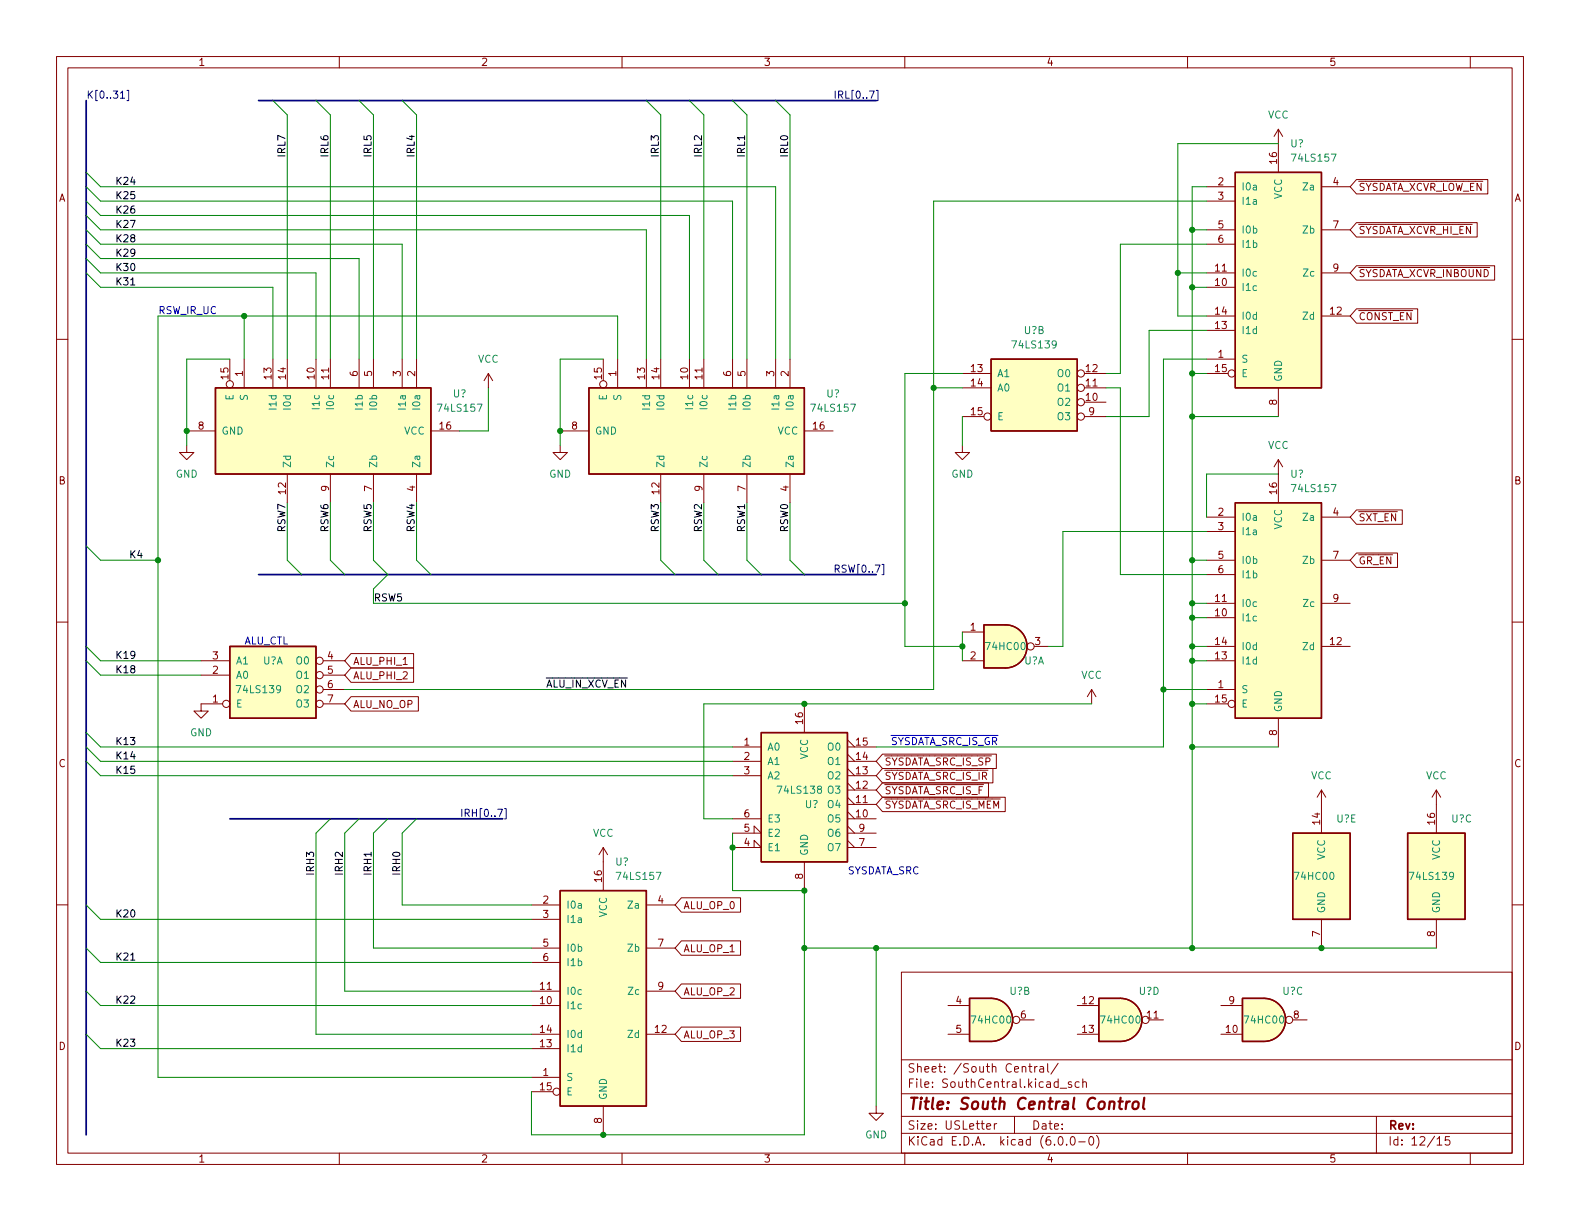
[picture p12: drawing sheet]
<svg xmlns="http://www.w3.org/2000/svg" width="279mm" height="216mm" viewBox="0 0 279 216" stroke-linecap="round" stroke-linejoin="round" font-family="sans-serif">
<g fill="none" stroke="#840000" stroke-width=".18">
<path d="M10 10h259.4v195.9h-259.4zM12 12h255.4v191.9h-255.4zM60 10v2M110 10v2M160 10v2M210 10v2M260 10v2M213.4 33h5M213.4 35.6h5M226.1 22.9v7.6M226.1 22.9l-.8 1.2M226.1 22.9l.7 1.2"/>
<path d="M233.7 33h5.1M239.9 39.4h21.3v2.5h-21.3l-1.1-1.3zM239.9 31.7h23.2v2.6h-23.2l-1.1-1.3zM10 60h2M213.4 50.8h5M213.4 48.3h5M213.4 55.9h5M213.4 58.4h5M213.4 40.6h5M213.4 43.2h5M233.7 48.3h5.1M233.7 55.9h5.1"/>
<path d="M233.7 40.6h5.1M239.9 54.6h10.8v2.6h-10.8l-1.1-1.3zM239.9 47h24.4v2.5h-24.4l-1.1-1.2zM267.4 60h2M33 78.7v1.3h1.3l-1.3 1.3-1.3-1.3h1.3M33 76.2h5.1M40.6 63.5v3.8M43.2 63.5v5.1M48.3 63.5v5.1M50.8 63.5v5.1M55.9 63.5v5.1M58.4 63.5v5.1"/>
<path d="M63.5 63.5v5.1M66 63.5v5.1M71.1 63.5v5.1M73.7 63.5v5.1M76.2 76.2h5.1M86.4 66l-.8 1.3M86.4 66v2.6M86.4 66l.7 1.3M99.1 78.7v1.3h1.2l-1.2 1.3-1.3-1.3h1.3M99.1 76.2h5M106.7 63.5v3.8M109.2 63.5v5.1"/>
<path d="M114.3 63.5v5.1M116.8 63.5v5.1M121.9 63.5v5.1M124.5 63.5v5.1M129.5 63.5v5.1M132.1 63.5v5.1M137.2 63.5v5.1M139.7 63.5v5.1M142.2 76.2h5.1M170.2 78.7v1.3h1.2l-1.2 1.3-1.3-1.3h1.3M170.2 66h5.1M170.2 68.6h5.1"/>
<path d="M170.2 73.7h3.8M191.8 66h3.8M191.8 71.1h3.8M191.8 68.6h3.8M191.8 73.7h3.8M213.4 63.5h5M213.4 66h3.8M226.1 68.6v5.1M50.8 83.8v5.1M58.4 83.8v5.1M66 83.8v5.1M73.7 83.8v5.1"/>
<path d="M116.8 83.8v5.1M124.5 83.8v5.1M132.1 83.8v5.1M139.7 83.8v5.1M213.4 91.4h5M213.4 94h5M213.4 99.1h5M226.1 81.3l-.8 1.3M226.1 81.3v7.6M226.1 81.3l.7 1.3M233.7 91.4h5.1M233.7 99.1h5.1"/>
<path d="M239.9 97.8h7.2v2.5h-7.2l-1.1-1.2zM239.9 90.2h8.1v2.5h-8.1l-1.1-1.3zM10 110h2M35.6 116.8h5M35.6 119.4h5M57.1 116.8h3.9M57.1 119.4h3.9M62.1 118.1h11v2.6h-11l-1.1-1.3zM62.1 115.6h11v2.5h-11l-1.1-1.3zM71.3 117.5h.7M170.2 111.8h3.8M170.2 116.8h3.8"/>
<path d="M182.9 114.3h2.5M213.4 116.8h5M213.4 114.3h5M213.4 109.2h5M213.4 106.7h5M213.4 101.6h5M233.7 114.3h5.1M233.7 106.7h5.1M267.4 110h2M39.4 124.5h-3.8v1.2h1.2l-1.2 1.3-1.3-1.3h1.3M57.1 124.5h3.9M57.1 121.9h3.9"/>
<path d="M62.1 123.2h11.9v2.5h-11.9l-1.1-1.2zM129.5 132.1h5.1M129.5 137.2h5.1M129.5 134.6h5.1M142.2 124.5v5M149.9 132.1h5M149.9 139.7h5M149.9 138.4l1.2 1.3M149.9 137.2h5M149.9 135.9l1.2 1.3M149.9 134.6h5M149.9 133.4l1.2 1.2"/>
<path d="M149.9 130.8l1.2 1.3M156.1 135.9h19.5v2.5h-19.5l-1.2-1.2zM156.1 133.3h20.1v2.6h-20.1l-1.2-1.3zM156.1 138.4h18.7v2.6h-18.7l-1.2-1.3zM193 121.9l-.7 1.3M193 121.9v2.6M193 121.9l.8 1.3M213.4 124.5h3.8M213.4 121.9h5M226.1 127v5.1M233.7 139.7v7.6M233.7 139.7l-.8 1.3"/>
<path d="M233.7 139.7l.7 1.3M254 139.7v7.6M254 139.7l-.8 1.3M254 139.7l.8 1.3M10 160h2M106.7 149.9v7.6M106.7 149.9l-.8 1.2M106.7 149.9l.7 1.2M120.5 158.7h10.5v2.6h-10.5l-1.1-1.3zM129.5 149.9h5.1l-1.3-1.3v1.3M129.5 147.3h5.1l-1.3-1.2v1.2M129.5 144.8h5.1"/>
<path d="M142.2 152.4v5.1M149.9 144.8h5M149.9 143.5l1.2 1.3M149.9 142.2h5M149.9 141l1.2 1.2M149.9 149.9h5M149.9 147.3h5M149.9 148.6l1.2 1.3M149.9 146.1l1.2 1.2M156.1 141h21.7v2.5h-21.7l-1.2-1.3zM267.4 160h2M94 177.8h5.1"/>
<path d="M94 175.3h5.1M94 160h5.1M94 162.6h5.1M94 167.6h5.1M94 170.2h5.1M114.3 175.3h5.1M114.3 160h5.1M114.3 167.6h5.1M120.5 174h10.5v2.5h-10.5l-1.1-1.2zM120.5 166.4h10.5v2.5h-10.5l-1.1-1.3zM159.4 171.9h108v32h-108zM167.6 177.8h3.8"/>
<path d="M190.5 177.8h3.8M215.9 177.8h3.8M233.7 162.6v5M254 162.6v5M94 190.5h5.1M94 182.9h5.1M94 185.4h5.1M94 193h3.8M106.7 195.6v5.1M114.3 182.9h5.1M120.5 181.6h10.5v2.6h-10.5l-1.1-1.3zM154.9 195.6v1.3h1.3l-1.3 1.2-1.2-1.2h1.2"/>
<path d="M159.4 197.4h108M159.4 193.4h108M159.4 187.4h108M167.6 182.9h3.8M174.5 199.2l.7-.2-.1-.3h-.4l-.2 .2v.7h.6M175.8 198.7v1M176.3 198.7h-.3l-.2 .3M179.4 197.4v3M180.3 180.3h2.6M181.9 188.6h.6M182.1 188.1v1.3l.4 .2M183 188.6v1"/>
<path d="M183.4 188.6l-.3 .1-.1 .2M183.9 188.7h.6v.9M184.5 188.9l-.5 .1a.29 .29 0 0 0-.2 .3 .29 .29 0 0 0 .2 .3l.5-.1M185.3 188.1v1.3l.2 .2M187.1 188l-1.3 1.9M187.5 192.4h1.1M189.5 191.4l-.4-.1-.2 .2 .1 .2 .5 .2v.3h-.6M190.5 182.9h3.8M190.8 191.4l-.4-.1-.3 .3v.4l.2 .2h.5M191.5 191.4l.2-.1 .3 .1 .1 .9M191.5 190.8v1.5M203.2 180.3h2.5"/>
<path d="M215.9 182.9h3.8M228.6 180.3h2.5M243.4 197.4v6.5M60 203.9v2M110 203.9v2M159.4 200.4h108M160 203.9v2M187.3 201h.2a.81 .81 0 0 1 .6 .6 .81 .81 0 0 1-.3 .8l-.2 .1a.81 .81 0 0 1-.6-.6 .81 .81 0 0 1 .3-.9zM188.6 202.3v.2M189.5 201h.1a.81 .81 0 0 1 .6 .6 .81 .81 0 0 1-.3 .8l-.1 .1a.81 .81 0 0 1-.6-.6 .81 .81 0 0 1 .3-.9zM190.8 201.9h1.1M192.8 201h.1a.81 .81 0 0 1 .6 .6 .81 .81 0 0 1-.3 .8l-.2 .1a.81 .81 0 0 1-.5-.6 .81 .81 0 0 1 .3-.9z"/>
<path d="M193.9 200.8a1.72 1.72 0 0 1 0 2.2M210 203.9v2M254.1 201.4l.4-.4v1.5M254.1 202.5h.9M256.3 201h-.7l-.1 .7 .3-.2 .5 .1 .1 .2-.1 .5-.2 .2-.6-.2M260 203.9v2"/>
<circle cx="40.6" cy="67.9" r=".63"/>
<circle cx="106.7" cy="67.9" r=".63"/>
<circle cx="174.6" cy="73.7" r=".63"/>
<circle cx="191.1" cy="66" r=".63"/>
<circle cx="191.1" cy="68.6" r=".63"/>
<circle cx="191.1" cy="71.1" r=".63"/>
<circle cx="191.1" cy="73.7" r=".63"/>
<circle cx="217.8" cy="66" r=".63"/>
<circle cx="56.5" cy="116.8" r=".63"/>
<circle cx="56.5" cy="119.4" r=".63"/>
<circle cx="182.2" cy="114.3" r=".63"/>
<circle cx="40" cy="124.5" r=".63"/>
<circle cx="56.5" cy="121.9" r=".63"/>
<circle cx="56.5" cy="124.5" r=".63"/>
<circle cx="217.8" cy="124.5" r=".63"/>
<circle cx="98.4" cy="193" r=".63"/>
<circle cx="179.7" cy="180.3" r=".63"/>
<circle cx="202.6" cy="180.3" r=".63"/>
<circle cx="228" cy="180.3" r=".63"/>
</g>
<path d="M197.8 194.8h.8M198.2 194.1l-.3 1.7 .1 .2 .4 .1M199.2 194.8l-.1 1.3M199.8 194.8l-.4 .1-.2 .3M200.4 195a.52 .52 0 0 1 .6-.2 .52 .52 0 0 1 .4 .4l-.1 .5a.55 .55 0 0 1-.5 .4 .55 .55 0 0 1-.6-.4zM202.4 194.1l-.3 1.7 .3 .3" fill="none" stroke="#840000" stroke-width=".4"/>
<g fill="#ffffc2" stroke="#ffffc2" stroke-width=".18">
<path d="M99.1 157.5h15.2v38.1h-15.2z"/>
<path d="M248.9 147.3h10.2v15.3h-10.2z"/>
<path d="M228.6 147.3h10.2v15.3h-10.2z"/>
<path d="M223.5 176.5a3.8 3.8 0 0 1 3.8 3.8 3.8 3.8 0 0 1-3.8 3.9z"/>
<path d="M219.7 176.5h3.8v7.7h-3.8z"/>
<path d="M104.1 68.6h38.1v15.2h-38.1z"/>
<path d="M218.4 30.5h15.3v38.1h-15.3z"/>
<path d="M175.3 63.5h15.2v12.7h-15.2z"/>
<path d="M177.8 110.5a3.8 3.8 0 0 1 3.8 3.8 3.8 3.8 0 0 1-3.8 3.8z"/>
<path d="M174 110.5h3.8v7.6h-3.8z"/>
<path d="M134.6 129.5h15.3v22.9h-15.3z"/>
<path d="M38.1 68.6h38.1v15.2h-38.1z"/>
<path d="M40.6 114.3h15.3v12.7h-15.3z"/>
<path d="M218.4 88.9h15.3v38.1h-15.3z"/>
<path d="M175.3 176.5a3.8 3.8 0 0 1 3.8 3.8 3.8 3.8 0 0 1-3.8 3.9z"/>
<path d="M171.4 176.5h3.9v7.7h-3.9z"/>
<path d="M198.1 176.5a3.8 3.8 0 0 1 3.8 3.8 3.8 3.8 0 0 1-3.8 3.9z"/>
<path d="M194.3 176.5h3.8v7.7h-3.8z"/>
</g>
<g fill="none" stroke="#840000" stroke-width=".25">
<path d="M218.4 30.5h15.3v38.1h-15.3zM38.1 68.6h38.1v15.2h-38.1zM104.1 68.6h38.1v15.2h-38.1zM175.3 63.5h15.2v12.7h-15.2zM218.4 88.9h15.3v38.1h-15.3zM40.6 114.3h15.3v12.7h-15.3zM174 110.5h3.8a3.8 3.8 0 0 1 3.8 3.8 3.8 3.8 0 0 1-3.8 3.8h-3.8zM134.6 129.5h15.3v22.9h-15.3zM99.1 157.5h15.2v38.1h-15.2zM228.6 147.3h10.2v15.3h-10.2zM248.9 147.3h10.2v15.3h-10.2zM175.3 176.5h-3.9v7.7h3.9"/>
<path d="M175.3 176.5a3.8 3.8 0 0 1 3.8 3.8 3.8 3.8 0 0 1-3.8 3.9M198.1 176.5h-3.8v7.7h3.8M198.1 176.5a3.8 3.8 0 0 1 3.8 3.8 3.8 3.8 0 0 1-3.8 3.9M219.7 176.5h3.8a3.8 3.8 0 0 1 3.8 3.8 3.8 3.8 0 0 1-3.8 3.9h-3.8z"/>
</g>
<path d="M21.3 17.4h.7M22.5 16h.3v1.8h-.3M153.7 16.1h.9l-.6 1.3M155 16h.3v1.8h-.3M156 99.8h.3v1.8h-.3M88 143.1h.9l-.6 1.3M89.2 143h.3v1.8h-.3" fill="none" stroke="#000084" stroke-width=".18"/>
<path d="M23.1 50.4h.7M23.1 169.8h.7" fill="none" stroke="#000" stroke-width=".18"/>
<path d="M15.2 17.8v182.9M45.7 17.8h109.2M45.7 101.6h109.2M40.6 144.8h48.3" fill="none" stroke="#000084" stroke-width=".3"/>
<g fill="none" stroke="#008400" stroke-width=".18">
<path d="M48.3 17.8l2.5 2.5v43.2M55.9 17.8l2.5 2.5v43.2M63.5 17.8l2.5 2.5v43.2M71.1 17.8l2.6 2.5v43.2M114.3 17.8l2.5 2.5v43.2M121.9 17.8l2.6 2.5v43.2M129.5 17.8l2.6 2.5v43.2M137.2 17.8l2.5 2.5v43.2M15.2 33l2.6 2.6h111.7v27.9M15.2 30.5l2.6 2.5h119.4v30.5M15.2 38.1l2.6 2.5h96.5v22.9M15.2 35.6l2.6 2.5h104.1v25.4"/>
<path d="M213.4 33h-2.6v134.6M213.4 35.6h-48.3v86.3h-104.1M226.1 25.4h-17.8v30.5h5.1M15.2 45.7l2.6 2.6h38.1v15.2M15.2 40.6l2.6 2.6h53.3v20.3M15.2 48.3l2.6 2.5h30.5v12.7M15.2 43.2l2.6 2.5h45.7v17.8M43.2 55.9v7.6M208.3 48.3h5.1M210.8 50.8h2.6M210.8 40.6h2.6M213.4 43.2h-15.3v22.8h-2.5"/>
<path d="M213.4 58.4h-10.2v15.3h-7.6M40.6 63.5h-7.6v15.2M86.4 68.6v7.6h-5.1M106.7 63.5h-7.6v15.2M109.2 63.5v-7.6h-81.3v134.6h66.1M165.1 68.6h5.1M170.2 73.7v5M170.2 66h-10.2v48.3h10.2M195.6 68.6h2.5v33h15.3M210.8 66h2.6M210.8 73.7h15.3M213.4 63.5h-7.7v68.6h-50.8"/>
<path d="M15.2 96.5l2.6 2.6h10.1M50.8 88.9v10.2l2.5 2.5M58.4 88.9v10.2l2.6 2.5M66 88.9v10.2l2.6 2.5-2.6 2.5v2.6h94M73.7 88.9v10.2l2.5 2.5M116.8 88.9v10.2l2.6 2.5M124.5 88.9v10.2l2.5 2.5M132.1 88.9v10.2l2.5 2.5M139.7 88.9v10.2l2.5 2.5M210.8 99.1h2.6M213.4 94h-25.4v20.3h-2.6M226.1 83.8h-12.7v7.6"/>
<path d="M15.2 116.8l2.6 2.6h17.8M15.2 114.3l2.6 2.5h17.8M170.2 111.8v5M210.8 116.8h2.6M210.8 109.2h2.6M210.8 106.7h2.6M210.8 114.3h2.6M15.2 129.5l2.6 2.6h111.7M15.2 134.6l2.6 2.6h111.7M15.2 132.1l2.6 2.5h111.7M193 124.5h-68.5v20.3h5M205.7 121.9h7.7"/>
<path d="M210.8 132.1h15.3M210.8 124.5h2.6M58.4 144.8l-2.5 2.5v35.6h38.1M63.5 144.8l-2.5 2.5v28h33M68.6 144.8l-2.6 2.5v20.3h28M73.7 144.8l-2.6 2.5v12.7h22.9M129.5 147.3v10.2h12.7v43.2h-48.2v-7.7M15.2 175.3l2.6 2.5h76.2M15.2 167.6l2.6 2.6h76.2M15.2 160l2.6 2.6h76.2M142.2 167.6h111.8M154.9 167.6v28"/>
<path d="M15.2 182.9l2.6 2.5h76.2"/>
</g>
<g fill="#008400" stroke="#008400" stroke-width=".18">
<circle cx="106.7" cy="200.7" r=".46"/>
<circle cx="142.2" cy="167.6" r=".46"/>
<circle cx="160" cy="106.7" r=".46"/>
<circle cx="142.2" cy="124.5" r=".46"/>
<circle cx="154.9" cy="167.6" r=".46"/>
<circle cx="142.2" cy="157.5" r=".46"/>
<circle cx="170.2" cy="114.3" r=".46"/>
<circle cx="210.8" cy="106.7" r=".46"/>
<circle cx="210.8" cy="167.6" r=".46"/>
<circle cx="165.1" cy="68.6" r=".46"/>
<circle cx="99.1" cy="76.2" r=".46"/>
<circle cx="210.8" cy="109.2" r=".46"/>
<circle cx="210.8" cy="114.3" r=".46"/>
<circle cx="210.8" cy="116.8" r=".46"/>
<circle cx="210.8" cy="99.1" r=".46"/>
<circle cx="210.8" cy="73.7" r=".46"/>
<circle cx="210.8" cy="132.1" r=".46"/>
<circle cx="210.8" cy="124.5" r=".46"/>
<circle cx="210.8" cy="66" r=".46"/>
<circle cx="233.7" cy="167.6" r=".46"/>
<circle cx="205.7" cy="121.9" r=".46"/>
<circle cx="210.8" cy="40.6" r=".46"/>
<circle cx="210.8" cy="50.8" r=".46"/>
<circle cx="208.3" cy="48.3" r=".46"/>
<circle cx="27.9" cy="99.1" r=".46"/>
<circle cx="33" cy="76.2" r=".46"/>
<circle cx="43.2" cy="55.9" r=".46"/>
<circle cx="129.5" cy="149.9" r=".46"/>
</g>
<text font-size="2.8" fill="#840000" x="160.4" y="196.2">Title: South Central Control</text>
<g font-size="2.1" fill="#840000">
<text x="160.4" y="189.7">Sheet: /South Central/</text>
<text x="160.4" y="192.4">File: SouthCentral.kicad_sch</text>
<text x="160.4" y="202.5">KiCad E.D.A. kicad (6.0.0-0)</text>
<text x="160.4" y="199.7">Size: USLetter</text>
<text x="182.4" y="199.7">Date:</text>
<text x="245.4" y="199.7">Rev:</text>
<text x="245.4" y="202.5">Id: 12/15</text>
</g>
<g font-size="1.8" fill="#840000">
<text x="35" y="11.6">1</text>
<text x="85" y="11.6">2</text>
<text x="135" y="11.6">3</text>
<text x="185" y="11.6">4</text>
<text x="235" y="11.6">5</text>
<text x="225.8" y="28.9" transform="rotate(-90 225.8 28.9)">16</text>
<text x="10.3" y="35.6">A</text>
<text x="215.4" y="32.8">2</text>
<text x="215.4" y="35.3">3</text>
<text x="235.7" y="32.8">4</text>
<text x="240.2" y="33.7">~{SYSDATA_XCVR_LOW_EN}</text>
<text x="267.7" y="35.6">A</text>
<text x="215.4" y="40.4">5</text>
<text x="235.7" y="40.4">7</text>
<text x="240.2" y="41.4">~{SYSDATA_XCVR_HI_EN}</text>
<text x="215.4" y="42.9">6</text>
<text x="214.9" y="50.5">10</text>
<text x="214.9" y="48">11</text>
<text x="235.7" y="48">9</text>
<text x="240.2" y="49">~{SYSDATA_XCVR_INBOUND}</text>
<text x="214.9" y="58.2">13</text>
<text x="214.9" y="55.6">14</text>
<text x="235.2" y="55.6">12</text>
<text x="240.2" y="56.6">~{CONST_EN}</text>
<text x="171.7" y="65.8">13</text>
<text x="192.1" y="65.8">12</text>
<text x="214.9" y="65.8">15</text>
<text x="215.4" y="63.2">1</text>
<text x="40.4" y="67" transform="rotate(-90 40.4 67)">15</text>
<text x="42.9" y="66.5" transform="rotate(-90 42.9 66.5)">1</text>
<text x="48" y="67" transform="rotate(-90 48 67)">13</text>
<text x="50.5" y="67" transform="rotate(-90 50.5 67)">14</text>
<text x="55.6" y="67" transform="rotate(-90 55.6 67)">10</text>
<text x="58.2" y="67" transform="rotate(-90 58.2 67)">11</text>
<text x="63.2" y="66.5" transform="rotate(-90 63.2 66.5)">6</text>
<text x="65.8" y="66.5" transform="rotate(-90 65.8 66.5)">5</text>
<text x="70.9" y="66.5" transform="rotate(-90 70.9 66.5)">3</text>
<text x="73.4" y="66.5" transform="rotate(-90 73.4 66.5)">2</text>
<text x="106.4" y="67" transform="rotate(-90 106.4 67)">15</text>
<text x="109" y="66.5" transform="rotate(-90 109 66.5)">1</text>
<text x="114" y="67" transform="rotate(-90 114 67)">13</text>
<text x="116.6" y="67" transform="rotate(-90 116.6 67)">14</text>
<text x="121.7" y="67" transform="rotate(-90 121.7 67)">10</text>
<text x="124.2" y="67" transform="rotate(-90 124.2 67)">11</text>
<text x="129.3" y="66.5" transform="rotate(-90 129.3 66.5)">6</text>
<text x="131.8" y="66.5" transform="rotate(-90 131.8 66.5)">5</text>
<text x="136.9" y="66.5" transform="rotate(-90 136.9 66.5)">3</text>
<text x="139.4" y="66.5" transform="rotate(-90 139.4 66.5)">2</text>
<text x="171.7" y="68.3">14</text>
<text x="192.1" y="70.9">10</text>
<text x="192.1" y="68.3">11</text>
<text x="225.8" y="71.6" transform="rotate(-90 225.8 71.6)">8</text>
<text x="35.1" y="75.9">8</text>
<text x="77.8" y="75.9">16</text>
<text x="101.1" y="75.9">8</text>
<text x="143.8" y="75.9">16</text>
<text x="171.7" y="73.4">15</text>
<text x="192.5" y="73.4">9</text>
<text x="10.3" y="85.7">B</text>
<text x="50.5" y="87.3" transform="rotate(-90 50.5 87.3)">12</text>
<text x="58.2" y="86.9" transform="rotate(-90 58.2 86.9)">9</text>
<text x="65.8" y="86.9" transform="rotate(-90 65.8 86.9)">7</text>
<text x="73.4" y="86.9" transform="rotate(-90 73.4 86.9)">4</text>
<text x="116.6" y="87.3" transform="rotate(-90 116.6 87.3)">12</text>
<text x="124.2" y="86.9" transform="rotate(-90 124.2 86.9)">9</text>
<text x="131.8" y="86.9" transform="rotate(-90 131.8 86.9)">7</text>
<text x="139.4" y="86.9" transform="rotate(-90 139.4 86.9)">4</text>
<text x="225.8" y="87.3" transform="rotate(-90 225.8 87.3)">16</text>
<text x="267.7" y="85.7">B</text>
<text x="215.4" y="91.2">2</text>
<text x="215.4" y="93.7">3</text>
<text x="235.7" y="91.2">4</text>
<text x="240.2" y="92.2">~{SXT_EN}</text>
<text x="215.4" y="98.8">5</text>
<text x="215.4" y="101.3">6</text>
<text x="235.7" y="98.8">7</text>
<text x="240.2" y="99.8">~{GR_EN}</text>
<text x="214.9" y="106.4">11</text>
<text x="235.7" y="106.4">9</text>
<text x="171.6" y="111.5">1</text>
<text x="214.9" y="109">10</text>
<text x="37.6" y="119.1">2</text>
<text x="37.6" y="116.6">3</text>
<text x="57.9" y="116.6">4</text>
<text x="57.9" y="119.1">5</text>
<text x="62.4" y="117.6">ALU_PHI_1</text>
<text x="171.6" y="116.6">2</text>
<text x="183" y="114">3</text>
<text x="214.9" y="116.6">13</text>
<text x="214.9" y="114">14</text>
<text x="235.2" y="114">12</text>
<text x="37.6" y="124.2">1</text>
<text x="57.9" y="121.7">6</text>
<text x="57.9" y="124.2">7</text>
<text x="62.4" y="120.1">ALU_PHI_2</text>
<text x="62.4" y="125.2">ALU_NO_OP</text>
<text x="214.9" y="124.2">15</text>
<text x="215.4" y="121.7">1</text>
<text x="131.6" y="131.8">1</text>
<text x="142" y="128" transform="rotate(-90 142 128)">16</text>
<text x="151.4" y="131.8">15</text>
<text x="225.8" y="130" transform="rotate(-90 225.8 130)">8</text>
<text x="10.3" y="135.6">C</text>
<text x="131.6" y="134.4">2</text>
<text x="131.6" y="136.9">3</text>
<text x="151.4" y="136.9">13</text>
<text x="151.4" y="134.4">14</text>
<text x="156.4" y="137.9">~{SYSDATA_SRC_IS_IR}</text>
<text x="156.4" y="135.3">~{SYSDATA_SRC_IS_SP}</text>
<text x="267.7" y="135.6">C</text>
<text x="151.4" y="142">11</text>
<text x="151.4" y="139.4">12</text>
<text x="156.4" y="143">~{SYSDATA_SRC_IS_MEM}</text>
<text x="156.4" y="140.4">~{SYSDATA_SRC_IS_F}</text>
<text x="131.6" y="149.6">4</text>
<text x="131.6" y="147.1">5</text>
<text x="131.6" y="144.5">6</text>
<text x="151.4" y="144.5">10</text>
<text x="151.9" y="149.6">7</text>
<text x="151.9" y="147.1">9</text>
<text x="233.4" y="145.8" transform="rotate(-90 233.4 145.8)">14</text>
<text x="253.7" y="145.8" transform="rotate(-90 253.7 145.8)">16</text>
<text x="106.4" y="155.9" transform="rotate(-90 106.4 155.9)">16</text>
<text x="142" y="155.4" transform="rotate(-90 142 155.4)">8</text>
<text x="96" y="159.8">2</text>
<text x="116.3" y="159.8">4</text>
<text x="120.8" y="160.7">ALU_OP_0</text>
<text x="96" y="162.3">3</text>
<text x="96" y="167.4">5</text>
<text x="116.3" y="167.4">7</text>
<text x="233.4" y="165.6" transform="rotate(-90 233.4 165.6)">7</text>
<text x="253.7" y="165.6" transform="rotate(-90 253.7 165.6)">8</text>
<text x="96" y="169.9">6</text>
<text x="120.8" y="168.4">ALU_OP_1</text>
<text x="95.5" y="177.5">10</text>
<text x="95.5" y="175">11</text>
<text x="116.3" y="175">9</text>
<text x="120.8" y="176">ALU_OP_2</text>
<text x="169.1" y="177.5">4</text>
<text x="191.4" y="177.5">12</text>
<text x="217.3" y="177.5">9</text>
<text x="10.3" y="185.7">D</text>
<text x="95.5" y="185.2">13</text>
<text x="95.5" y="182.6">14</text>
<text x="115.9" y="182.6">12</text>
<text x="120.8" y="183.6">ALU_OP_3</text>
<text x="169.1" y="182.6">5</text>
<text x="180.5" y="180.1">6</text>
<text x="191.4" y="182.6">13</text>
<text x="202.9" y="180.1">11</text>
<text x="216.8" y="182.6">10</text>
<text x="228.7" y="180.1">8</text>
<text x="267.7" y="185.7">D</text>
<text x="96" y="190.2">1</text>
<text x="95.5" y="192.8">15</text>
<text x="106.4" y="198.6" transform="rotate(-90 106.4 198.6)">8</text>
<text x="35" y="205.6">1</text>
<text x="85" y="205.6">2</text>
<text x="135" y="205.6">3</text>
<text x="185" y="205.6">4</text>
<text x="235" y="205.6">5</text>
</g>
<g font-size="1.8" fill="#000084">
<text x="15.2" y="17.4">K[0..31]</text>
<text x="147.3" y="17.4">IRL[0..7]</text>
<text x="147.3" y="101.3">RSW[0..7]</text>
<text x="81.3" y="144.4">IRH[0..7]</text>
</g>
<g font-size="1.8" fill="#008484">
<text x="224.2" y="21">VCC</text>
<text x="228.2" y="26">U?</text>
<text x="228.7" y="28.6">74LS157</text>
<text x="219.5" y="33.7">I0a</text>
<text x="226.7" y="35.2" transform="rotate(-90 226.7 35.2)">VCC</text>
<text x="230.6" y="33.7">Za</text>
<text x="219.5" y="36.2">I1a</text>
<text x="219.5" y="41.3">I0b</text>
<text x="230.5" y="41.3">Zb</text>
<text x="219.5" y="43.8">I1b</text>
<text x="219.5" y="51.4">I1c</text>
<text x="219.5" y="48.9">I0c</text>
<text x="230.6" y="48.9">Zc</text>
<text x="181.1" y="59.1">U?B</text>
<text x="219.5" y="59.1">I1d</text>
<text x="219.5" y="56.5">I0d</text>
<text x="230.5" y="56.5">Zd</text>
<text x="84.5" y="64.1">VCC</text>
<text x="179.3" y="61.6">74LS139</text>
<text x="219.5" y="64.1">S</text>
<text x="41.3" y="70.8" transform="rotate(-90 41.3 70.8)">E</text>
<text x="43.8" y="70.8" transform="rotate(-90 43.8 70.8)">S</text>
<text x="80.1" y="70.3">U?</text>
<text x="107.3" y="70.8" transform="rotate(-90 107.3 70.8)">E</text>
<text x="109.9" y="70.8" transform="rotate(-90 109.9 70.8)">S</text>
<text x="146.1" y="70.3">U?</text>
<text x="176.3" y="66.7">A1</text>
<text x="176.3" y="69.2">A0</text>
<text x="187.1" y="71.8">O2</text>
<text x="187.1" y="69.2">O1</text>
<text x="187.1" y="66.7">O0</text>
<text x="219.5" y="66.7">E</text>
<text x="226.7" y="67.6" transform="rotate(-90 226.7 67.6)">GND</text>
<text x="39.1" y="76.8">GND</text>
<text x="48.9" y="72.2" transform="rotate(-90 48.9 72.2)">I1d</text>
<text x="51.4" y="72.2" transform="rotate(-90 51.4 72.2)">I0d</text>
<text x="56.5" y="72.1" transform="rotate(-90 56.5 72.1)">I1c</text>
<text x="59.1" y="72.1" transform="rotate(-90 59.1 72.1)">I0c</text>
<text x="64.1" y="72.2" transform="rotate(-90 64.1 72.2)">I1b</text>
<text x="66.7" y="72.2" transform="rotate(-90 66.7 72.2)">I0b</text>
<text x="71.5" y="76.8">VCC</text>
<text x="71.8" y="72.1" transform="rotate(-90 71.8 72.1)">I1a</text>
<text x="74.3" y="72.1" transform="rotate(-90 74.3 72.1)">I0a</text>
<text x="77.7" y="72.8">74LS157</text>
<text x="105.2" y="76.8">GND</text>
<text x="114.9" y="72.2" transform="rotate(-90 114.9 72.2)">I1d</text>
<text x="117.5" y="72.2" transform="rotate(-90 117.5 72.2)">I0d</text>
<text x="122.6" y="72.1" transform="rotate(-90 122.6 72.1)">I1c</text>
<text x="125.1" y="72.1" transform="rotate(-90 125.1 72.1)">I0c</text>
<text x="130.2" y="72.2" transform="rotate(-90 130.2 72.2)">I1b</text>
<text x="132.7" y="72.2" transform="rotate(-90 132.7 72.2)">I0b</text>
<text x="137.5" y="76.8">VCC</text>
<text x="137.8" y="72.1" transform="rotate(-90 137.8 72.1)">I1a</text>
<text x="140.3" y="72.1" transform="rotate(-90 140.3 72.1)">I0a</text>
<text x="143.7" y="72.8">74LS157</text>
<text x="176.3" y="74.3">E</text>
<text x="187.1" y="74.3">O3</text>
<text x="51.4" y="82.8" transform="rotate(-90 51.4 82.8)">Zd</text>
<text x="59.1" y="82.8" transform="rotate(-90 59.1 82.8)">Zc</text>
<text x="66.7" y="82.8" transform="rotate(-90 66.7 82.8)">Zb</text>
<text x="74.3" y="82.8" transform="rotate(-90 74.3 82.8)">Za</text>
<text x="117.5" y="82.8" transform="rotate(-90 117.5 82.8)">Zd</text>
<text x="125.1" y="82.8" transform="rotate(-90 125.1 82.8)">Zc</text>
<text x="132.7" y="82.8" transform="rotate(-90 132.7 82.8)">Zb</text>
<text x="140.3" y="82.8" transform="rotate(-90 140.3 82.8)">Za</text>
<text x="224.2" y="79.4">VCC</text>
<text x="31.1" y="84.5">GND</text>
<text x="97.1" y="84.5">GND</text>
<text x="168.2" y="84.5">GND</text>
<text x="228.2" y="84.5">U?</text>
<text x="228.7" y="87">74LS157</text>
<text x="219.5" y="92.1">I0a</text>
<text x="219.5" y="94.6">I1a</text>
<text x="226.7" y="93.6" transform="rotate(-90 226.7 93.6)">VCC</text>
<text x="230.6" y="92.1">Za</text>
<text x="219.5" y="99.7">I0b</text>
<text x="230.5" y="99.7">Zb</text>
<text x="219.5" y="107.3">I0c</text>
<text x="219.5" y="102.2">I1b</text>
<text x="230.6" y="107.3">Zc</text>
<text x="219.5" y="109.9">I1c</text>
<text x="41.7" y="117.5">A1</text>
<text x="46.4" y="117.5">U?A</text>
<text x="52.5" y="117.5">O0</text>
<text x="174.6" y="114.9">74HC00</text>
<text x="181.1" y="117.5">U?A</text>
<text x="219.5" y="117.5">I1d</text>
<text x="219.5" y="114.9">I0d</text>
<text x="230.5" y="114.9">Zd</text>
<text x="41.7" y="125.1">E</text>
<text x="41.7" y="120">A0</text>
<text x="42.1" y="122.6">74LS139</text>
<text x="52.5" y="120">O1</text>
<text x="52.5" y="122.6">O2</text>
<text x="52.5" y="125.1">O3</text>
<text x="191.2" y="120">VCC</text>
<text x="219.5" y="122.6">S</text>
<text x="219.5" y="125.1">E</text>
<text x="226.7" y="126" transform="rotate(-90 226.7 126)">GND</text>
<text x="33.6" y="130.2">GND</text>
<text x="135.6" y="132.7">A0</text>
<text x="135.6" y="135.3">A1</text>
<text x="135.6" y="137.8">A2</text>
<text x="142.9" y="134.3" transform="rotate(-90 142.9 134.3)">VCC</text>
<text x="146.5" y="137.8">O2</text>
<text x="146.5" y="135.3">O1</text>
<text x="146.5" y="132.7">O0</text>
<text x="231.8" y="137.8">VCC</text>
<text x="252.1" y="137.8">VCC</text>
<text x="137.8" y="140.3">74LS138</text>
<text x="142.3" y="142.9">U?</text>
<text x="146.5" y="142.9">O4</text>
<text x="146.5" y="140.3">O3</text>
<text x="104.8" y="148">VCC</text>
<text x="135.6" y="148">E2</text>
<text x="135.6" y="145.4">E3</text>
<text x="146.5" y="145.4">O5</text>
<text x="146.5" y="148">O6</text>
<text x="236.3" y="145.4">U?E</text>
<text x="256.6" y="145.4">U?C</text>
<text x="108.8" y="153">U?</text>
<text x="109.3" y="155.6">74LS157</text>
<text x="135.6" y="150.5">E1</text>
<text x="142.9" y="151.4" transform="rotate(-90 142.9 151.4)">GND</text>
<text x="146.5" y="150.5">O7</text>
<text x="229.2" y="155.6">74HC00</text>
<text x="234.3" y="152.1" transform="rotate(-90 234.3 152.1)">VCC</text>
<text x="249.6" y="155.6">74LS139</text>
<text x="254.6" y="152.1" transform="rotate(-90 254.6 152.1)">VCC</text>
<text x="100.1" y="160.7">I0a</text>
<text x="111.2" y="160.7">Za</text>
<text x="234.3" y="161.5" transform="rotate(-90 234.3 161.5)">GND</text>
<text x="254.6" y="161.5" transform="rotate(-90 254.6 161.5)">GND</text>
<text x="100.1" y="163.2">I1a</text>
<text x="107.3" y="162.2" transform="rotate(-90 107.3 162.2)">VCC</text>
<text x="100.1" y="168.3">I0b</text>
<text x="100.1" y="170.8">I1b</text>
<text x="111.1" y="168.3">Zb</text>
<text x="100.1" y="178.4">I1c</text>
<text x="100.1" y="175.9">I0c</text>
<text x="111.2" y="175.9">Zc</text>
<text x="178.5" y="175.9">U?B</text>
<text x="201.4" y="175.9">U?D</text>
<text x="226.8" y="175.9">U?C</text>
<text x="100.1" y="183.5">I0d</text>
<text x="111.1" y="183.5">Zd</text>
<text x="172" y="181">74HC00</text>
<text x="194.9" y="181">74HC00</text>
<text x="220.3" y="181">74HC00</text>
<text x="100.1" y="191.1">S</text>
<text x="100.1" y="186.1">I1d</text>
<text x="100.1" y="193.7">E</text>
<text x="107.3" y="194.6" transform="rotate(-90 107.3 194.6)">GND</text>
<text x="153" y="201.3">GND</text>
</g>
<g font-size="1.8">
<text x="50.5" y="27.9" transform="rotate(-90 50.5 27.9)">IRL7</text>
<text x="58.1" y="27.9" transform="rotate(-90 58.1 27.9)">IRL6</text>
<text x="65.7" y="27.9" transform="rotate(-90 65.7 27.9)">IRL5</text>
<text x="73.3" y="27.9" transform="rotate(-90 73.3 27.9)">IRL4</text>
<text x="116.5" y="27.9" transform="rotate(-90 116.5 27.9)">IRL3</text>
<text x="124.1" y="27.9" transform="rotate(-90 124.1 27.9)">IRL2</text>
<text x="131.7" y="27.9" transform="rotate(-90 131.7 27.9)">IRL1</text>
<text x="139.4" y="27.9" transform="rotate(-90 139.4 27.9)">IRL0</text>
<text x="20.3" y="32.7">K24</text>
<text x="20.3" y="35.2">K25</text>
<text x="20.3" y="40.3">K27</text>
<text x="20.3" y="37.8">K26</text>
<text x="20.3" y="42.8">K28</text>
<text x="20.3" y="47.9">K30</text>
<text x="20.3" y="45.4">K29</text>
<text x="20.3" y="50.5">K31</text>
<text x="50.5" y="94" transform="rotate(-90 50.5 94)">RSW7</text>
<text x="58.1" y="94" transform="rotate(-90 58.1 94)">RSW6</text>
<text x="65.7" y="94" transform="rotate(-90 65.7 94)">RSW5</text>
<text x="73.3" y="94" transform="rotate(-90 73.3 94)">RSW4</text>
<text x="116.5" y="94" transform="rotate(-90 116.5 94)">RSW3</text>
<text x="124.1" y="94" transform="rotate(-90 124.1 94)">RSW2</text>
<text x="131.7" y="94" transform="rotate(-90 131.7 94)">RSW1</text>
<text x="139.4" y="94" transform="rotate(-90 139.4 94)">RSW0</text>
<text x="23.1" y="98.7">K4</text>
<text x="66" y="106.3">RSW5</text>
<text x="20.3" y="116.5">K19</text>
<text x="20.3" y="119">K18</text>
<text x="96.5" y="121.6">~{ALU_IN_XCV_EN}</text>
<text x="20.3" y="131.7">K13</text>
<text x="20.3" y="136.8">K15</text>
<text x="20.3" y="134.3">K14</text>
<text x="55.5" y="154.9" transform="rotate(-90 55.5 154.9)">IRH3</text>
<text x="60.6" y="154.9" transform="rotate(-90 60.6 154.9)">IRH2</text>
<text x="65.7" y="154.9" transform="rotate(-90 65.7 154.9)">IRH1</text>
<text x="70.8" y="154.9" transform="rotate(-90 70.8 154.9)">IRH0</text>
<text x="20.3" y="162.2">K20</text>
<text x="20.3" y="169.8">K21</text>
<text x="20.3" y="177.5">K22</text>
<text x="20.3" y="185.1">K23</text>
</g>
<g font-size="1.8" fill="#0000c2">
<text x="27.9" y="55.5">RSW_IR_UC</text>
<text x="43.2" y="114">ALU_CTL</text>
<text x="157.5" y="131.7">~{SYSDATA_SRC_IS_GR}</text>
<text x="149.9" y="154.6">SYSDATA_SRC</text>
</g>
</svg>
